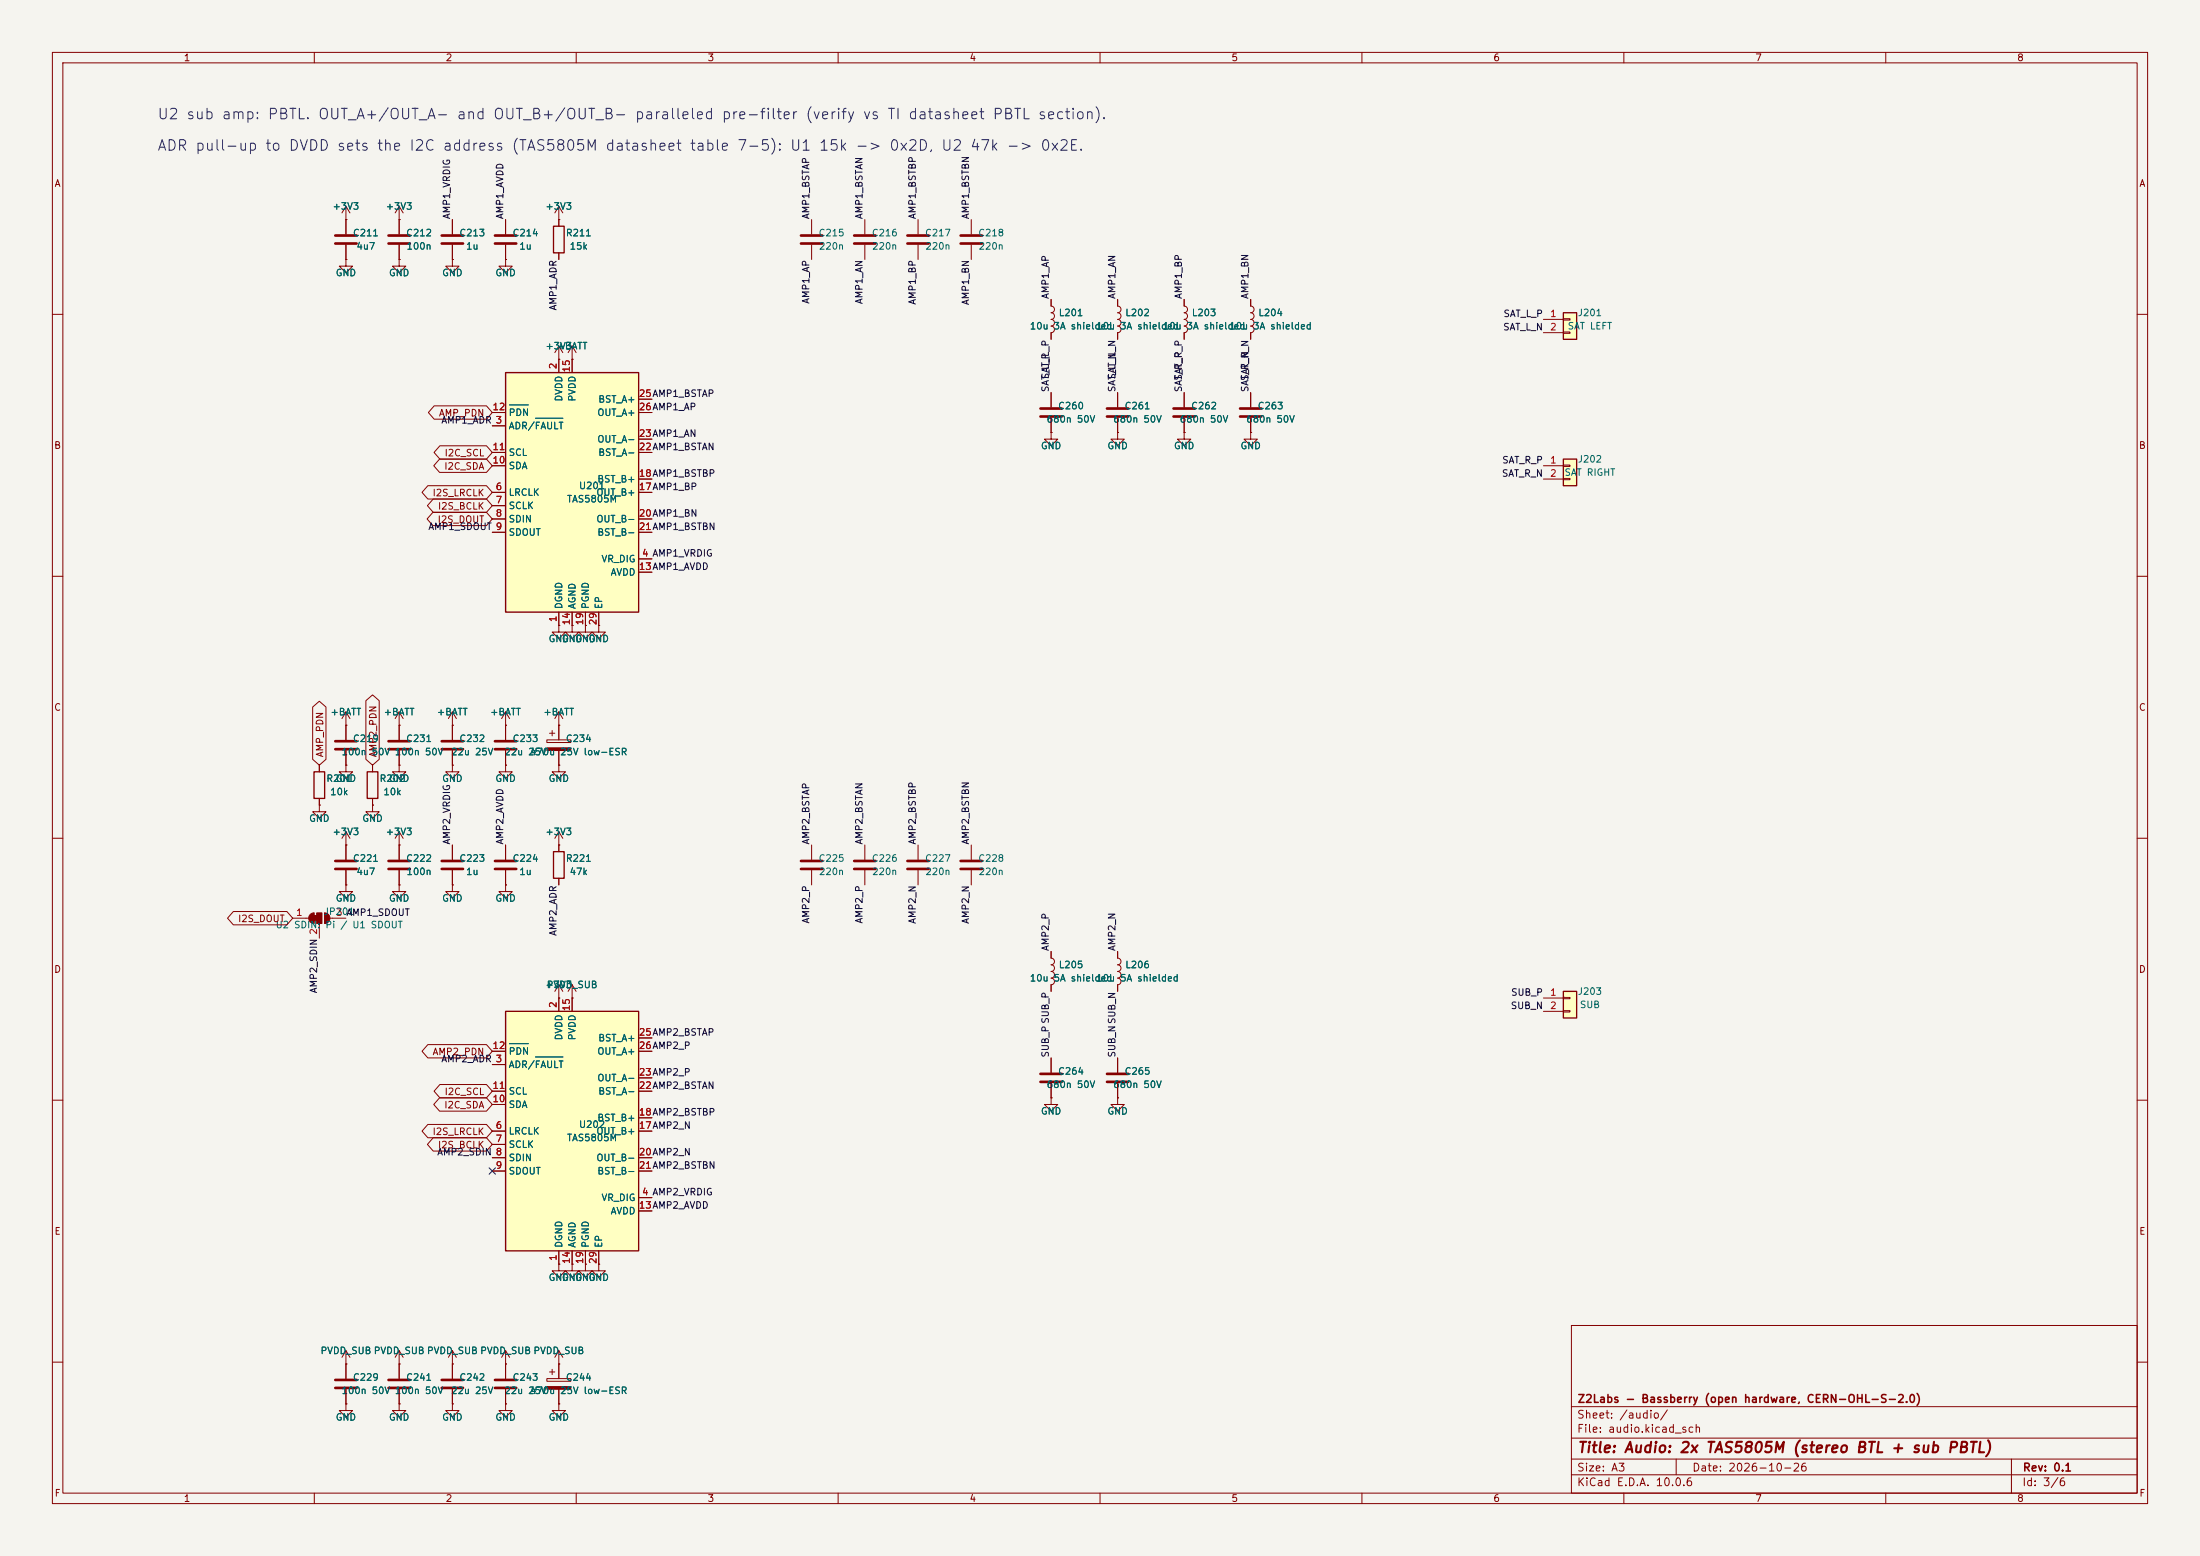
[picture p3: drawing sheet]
<svg xmlns="http://www.w3.org/2000/svg" width="420mm" height="297mm" viewBox="0 0 420 297" stroke-linecap="round" stroke-linejoin="round" font-family="sans-serif">
<path d="M0 0h420v297h-420z" fill="#f5f4ef" stroke="#f5f4ef" stroke-width=".19"/>
<g fill="none" stroke="#840000" stroke-width=".19">
<path d="M10 10h400v277h-400zM12 12h396v273h-396zM60 10v2M110 10v2M160 10v2M210 10v2M260 10v2M310 10v2M360 10v2M66 39.4v5.3M66 39.4l-.7 1.2M66 39.4l.8 1.2"/>
<path d="M76.2 39.4v5.3M76.2 39.4l-.8 1.2M76.2 39.4l.8 1.2M106.7 39.4l-.8 1.2M106.7 39.4l.7 1.2M106.7 39.4v3.8M66 41.9h.1M66 49.5v1.3h1.3l-1.3 1.3-1.2-1.3h1.2M66 49.5h.1M66 46.7v2.8M76.2 41.9h.1M76.2 49.5v1.3h1.3l-1.3 1.3-1.3-1.3h1.3"/>
<path d="M76.2 49.5h.1M76.2 46.7v2.8M86.4 49.5v1.3h1.2l-1.2 1.3-1.3-1.3h1.3M86.4 49.5h.1M86.4 41.9v2.8M86.4 46.7v2.8M96.5 49.5v1.3h1.3l-1.3 1.3-1.3-1.3h1.3M96.5 49.5h.1M96.5 41.9v2.8M96.5 46.7v2.8M106.7 41.9h.1M106.7 48.3v1.2"/>
<path d="M154.9 41.9v2.8M154.9 46.7v2.8M165.1 41.9v2.8M165.1 46.7v2.8M175.3 41.9v2.8M175.3 46.7v2.8M185.4 41.9v2.8M185.4 46.7v2.8M10 60h2M106.7 68.6h.1M106.7 66v2.6M106.7 66l-.8 1.3"/>
<path d="M106.7 66l.7 1.3M109.2 68.6h.1M109.2 66l-.7 1.3M109.2 66l.8 1.3M109.2 66v2.6M408 60h2M10 110h2M106.7 119.4v1.3h1.2l-1.2 1.2-1.3-1.2h1.3M106.7 119.4h.1M109.2 119.4v1.3h1.3l-1.3 1.2-1.3-1.2h1.3M109.2 119.4h.1M111.8 119.4v1.3h1.2l-1.2 1.2-1.3-1.2h1.3"/>
<path d="M111.8 119.4h.1M114.3 119.4v1.3h1.3l-1.3 1.2-1.3-1.2h1.3M114.3 119.4h.1M408 110h2M76.2 138.4h.1M76.2 135.9v5.3M76.2 135.9l-.8 1.3M76.2 135.9l.8 1.3M86.4 138.4h.1M86.4 135.9v5.3M86.4 135.9l-.8 1.3M86.4 135.9l.7 1.3"/>
<path d="M96.5 138.4h.1M96.5 135.9v2.5M96.5 135.9l-.7 1.3M96.5 135.9l.8 1.3M104.9 140h1M105.4 139.4v1.1M106.7 138.4v2.8M10 160h2M61 153.7v1.2h1.2l-1.2 1.3-1.3-1.3h1.3M61 153.7h.1M66 158.8v5.3M66 158.8l-.7 1.2"/>
<path d="M66 158.8l.8 1.2M71.1 153.7v1.2h1.3l-1.3 1.3-1.3-1.3h1.3M71.1 153.7h.1M76.2 146.1v1.2h1.3l-1.3 1.3-1.3-1.3h1.3M76.2 146.1h.1M76.2 143.3v2.8M86.4 146.1v1.2h1.2l-1.2 1.3-1.3-1.3h1.3M86.4 146.1h.1M86.4 143.3v2.8M104.4 141.2h4.6v.5h-4.6zM106.7 143.3v2.8M106.7 158.8v3.8"/>
<path d="M106.7 158.8l-.8 1.2M106.7 158.8l.7 1.2M408 160h2M55.9 175.3h3M59.9 174.2v2.1M61 176.3v2.8M62 174.2v2.1M63 175.3h3M66 168.9v1.3h1.3l-1.3 1.3-1.2-1.3h1.2M66 168.9h.1M66 161.3h.1M66 166.1v2.8"/>
<path d="M76.2 168.9v1.3h1.3l-1.3 1.3-1.3-1.3h1.3M76.2 168.9h.1M76.2 161.3v2.8M76.2 166.1v2.8M86.4 168.9v1.3h1.2l-1.2 1.3-1.3-1.3h1.3M86.4 168.9h.1M86.4 161.3v2.8M86.4 166.1v2.8M96.5 168.9v1.3h1.3l-1.3 1.3-1.3-1.3h1.3M96.5 168.9h.1M96.5 161.3v2.8M96.5 166.1v2.8"/>
<path d="M106.7 161.3h.1M106.7 167.6v1.3M10 210h2M408 210h2M66 257.8v5.3M66 257.8l-.7 1.3M66 257.8l.8 1.3M76.2 257.8l-.8 1.3M76.2 257.8l.8 1.3M76.2 257.8v5.3M106.7 257.8v5.3M106.7 257.8l-.8 1.3"/>
<path d="M106.7 257.8l.7 1.3M300 253h108v32h-108zM10 260h2M66 260.3h.1M66 265.2v2.8M76.2 260.3h.1M76.2 268v1.2h1.3l-1.3 1.3-1.3-1.3h1.3M76.2 268h.1M76.2 265.2v2.8M96.5 260.3v2.8M96.5 265.2v2.8M104.4 263.1h4.6v.6h-4.6z"/>
<path d="M104.9 261.9h1M105.4 261.4v1M106.7 260.3h.1M106.7 268v1.2h1.2l-1.2 1.3-1.3-1.3h1.3M106.7 268h.1M106.7 265.2v2.8M300 278.5h108M300 274.5h108M300 268.5h108M320 278.5v3M384 278.5v6.5M408 260h2"/>
<path d="M60 285v2M110 285v2M160 285v2M210 285v2M260 285v2M300 281.5h108M310 285v2M360 285v2"/>
</g>
<g fill="none" stroke="#840000" stroke-width=".51">
<path d="M64 45h4.1M64 46.5h4.1M74.2 45h4M74.2 46.5h4M84.3 45h4.1M84.3 46.5h4.1M94.5 45h4.1M94.5 46.5h4.1M152.9 45h4.1M152.9 46.5h4.1M163.1 45h4M163.1 46.5h4"/>
<path d="M173.2 45h4.1M173.2 46.5h4.1M183.4 45h4.1M183.4 46.5h4.1M74.2 141.5h4M74.2 143h4M84.3 141.5h4.1M84.3 143h4.1M64 164.3h4.1M64 165.9h4.1M74.2 164.3h4M74.2 165.9h4"/>
<path d="M84.3 164.3h4.1M84.3 165.9h4.1M94.5 164.3h4.1M94.5 165.9h4.1M64 263.4h4.1M64 264.9h4.1M74.2 263.4h4M74.2 264.9h4M94.5 263.4h4.1M94.5 264.9h4.1"/>
</g>
<g fill="#840000" stroke="#840000" stroke-width=".19">
<path d="M104.4 264.7h4.6v.5h-4.6z"/>
<path d="M59.9 174.8h.6v1h-.6z"/>
<path d="M59.2 174.5l.7-.3v2.1a1.02 1.02 0 0 1-.9-.7 1.02 1.02 0 0 1 .2-1.1z"/>
<path d="M60.5 174.2h1v2.1h-1z"/>
<path d="M62 174.2a1.02 1.02 0 0 1 1 1.1 1.02 1.02 0 0 1-1 1z"/>
<path d="M104.4 142.7h4.6v.6h-4.6z"/>
</g>
<path d="M105.7 43.2h2v5.1h-2zM105.7 162.6h2v5h-2z" fill="none" stroke="#840000" stroke-width=".25"/>
<path d="M96.5 71.1h25.4v45.7h-25.4z" fill="#ffffc2"/>
<path d="M96.5 71.1h25.4v45.7h-25.4zM59.9 147.3h2.1v5.1h-2.1zM70.1 147.3h2v5.1h-2z" fill="none" stroke="#840000" stroke-width=".25"/>
<g fill="none" stroke="#840000" stroke-width=".19">
<path d="M94 78.7h2.5M106.7 68.6v2.5M109.2 68.6v2.5M121.9 76.2h2.6M121.9 78.7h2.6M94 86.4h2.5M94 81.3h2.5M94 94h2.5M94 96.5h2.5M94 99.1h2.5M94 88.9h2.5M121.9 86.4h2.6"/>
<path d="M121.9 83.8h2.6M121.9 94h2.6M121.9 99.1h2.6M121.9 91.4h2.6M94 101.6h2.5M106.7 116.8v2.6M109.2 116.8v2.6M111.8 116.8v2.6M114.3 116.8v2.6M121.9 101.6h2.6M121.9 106.7h2.6M121.9 109.2h2.6"/>
<path d="M66 138.4h.1M66 135.9l-.7 1.3M66 135.9l.8 1.3M66 135.9v5.3M96.5 138.4v2.8M106.7 138.4h.1M106.7 135.9v2.5M106.7 135.9l-.8 1.3M106.7 135.9l.7 1.3M61 146.1v1.2M61 152.4v1.3M66 146.1v1.2h1.3l-1.3 1.3-1.2-1.3h1.2"/>
<path d="M66 146.1h.1M66 143.3v2.8M71.1 146.1v1.2M71.1 152.4v1.3M96.5 146.1v1.2h1.3l-1.3 1.3-1.3-1.3h1.3M96.5 146.1h.1M96.5 143.3v2.8M106.7 146.1v1.2h1.2l-1.2 1.3-1.3-1.3h1.3M106.7 146.1h.1M154.9 161.3v2.8M154.9 166.1v2.8M165.1 161.3v2.8"/>
<path d="M165.1 166.1v2.8M175.3 161.3v2.8M175.3 166.1v2.8M200.7 209.6v1.2h1.2l-1.2 1.3-1.3-1.3h1.3M200.7 209.6h.1M200.7 201.9v2.8M200.7 206.8v2.8M213.4 209.6v1.2h1.2l-1.2 1.3-1.3-1.3h1.3M213.4 209.6h.1M213.4 201.9v2.8M213.4 206.8v2.8"/>
</g>
<path d="M97.3 77.3h3.6M102.2 79.8h5.3" fill="none" stroke="#006464" stroke-width=".19"/>
<g fill="none" stroke="#840000" stroke-width=".51">
<path d="M64 141.5h4.1M64 143h4.1M94.5 141.5h4.1M94.5 143h4.1M152.9 164.3h4.1M152.9 165.9h4.1M163.1 164.3h4M163.1 165.9h4M173.2 164.3h4.1M173.2 165.9h4.1M198.6 205h4.1M198.6 206.5h4.1"/>
<path d="M211.3 205h4.1M211.3 206.5h4.1"/>
</g>
<path d="M298.4 87.6h2.6v5.1h-2.6z" fill="#ffffc2"/>
<path d="M298.4 87.6h2.6v5.1h-2.6z" fill="none" stroke="#840000" stroke-width=".25"/>
<path d="M294.6 88.9h3.8M294.6 91.4h3.8M298.4 88.8h1.3v.2h-1.3zM298.4 91.3h1.3v.3h-1.3zM185.4 161.3v2.8M185.4 166.1v2.8M213.4 181.6v1.3a.64 .64 0 0 1 .6 .6 .64 .64 0 0 1-.6 .7M213.4 184.2a.64 .64 0 0 1 .6 .6 .64 .64 0 0 1-.6 .6 .64 .64 0 0 1 .6 .7 .64 .64 0 0 1-.6 .6 .64 .64 0 0 1 .6 .6 .64 .64 0 0 1-.6 .7M213.4 188v1.2" fill="none" stroke="#840000" stroke-width=".19"/>
<path d="M183.4 164.3h4.1M183.4 165.9h4.1" fill="none" stroke="#840000" stroke-width=".51"/>
<path d="M298.4 189.2h2.6v5.1h-2.6z" fill="#ffffc2"/>
<path d="M298.4 189.2h2.6v5.1h-2.6z" fill="none" stroke="#840000" stroke-width=".25"/>
<path d="M294.6 190.5h3.8M294.6 193h3.8M298.4 190.4h1.3v.2h-1.3zM298.4 192.9h1.3v.3h-1.3z" fill="none" stroke="#840000" stroke-width=".19"/>
<path d="M298.4 59.7h2.6v5.1h-2.6z" fill="#ffffc2"/>
<path d="M298.4 59.7h2.6v5.1h-2.6z" fill="none" stroke="#840000" stroke-width=".25"/>
<path d="M200.7 57.2v1.2a.64 .64 0 0 1 .6 .7 .64 .64 0 0 1-.6 .6 .64 .64 0 0 1 .6 .6 .64 .64 0 0 1-.6 .7 .64 .64 0 0 1 .6 .6 .64 .64 0 0 1-.6 .6 .64 .64 0 0 1 .6 .7 .64 .64 0 0 1-.6 .6v1.3M294.6 61h3.8M294.6 63.5h3.8M298.4 60.8h1.3v.3h-1.3zM298.4 63.4h1.3v.2h-1.3zM200.7 181.6v1.3a.64 .64 0 0 1 .6 .6 .64 .64 0 0 1-.6 .7M200.7 184.2a.64 .64 0 0 1 .6 .6 .64 .64 0 0 1-.6 .6 .64 .64 0 0 1 .6 .7 .64 .64 0 0 1-.6 .6 .64 .64 0 0 1 .6 .6 .64 .64 0 0 1-.6 .7M200.7 188v1.2" fill="none" stroke="#840000" stroke-width=".19"/>
<path d="M96.5 193h25.4v45.8h-25.4z" fill="#ffffc2"/>
<path d="M96.5 193h25.4v45.8h-25.4z" fill="none" stroke="#840000" stroke-width=".25"/>
<g fill="none" stroke="#840000" stroke-width=".19">
<path d="M66 41.9h.1M66 49.5h.1M66 41.9v2.8M66 46.7v2.8M76.2 41.9h.1M76.2 49.5h.1M76.2 41.9v2.8M76.2 46.7v2.8M86.4 49.5h.1M86.4 41.9v2.8M86.4 46.7v2.8M96.5 49.5h.1"/>
<path d="M96.5 41.9v2.8M96.5 46.7v2.8M106.7 41.9h.1M106.7 41.9v1.3M106.7 48.3v1.2M200.7 57.2v1.2M213.4 57.2v1.2a.64 .64 0 0 1 .6 .7 .64 .64 0 0 1-.6 .6 .64 .64 0 0 1 .6 .6 .64 .64 0 0 1-.6 .7 .64 .64 0 0 1 .6 .6 .64 .64 0 0 1-.6 .6 .64 .64 0 0 1 .6 .7 .64 .64 0 0 1-.6 .6v1.3M226.1 57.2v1.2a.64 .64 0 0 1 .6 .7 .64 .64 0 0 1-.6 .6 .64 .64 0 0 1 .6 .6 .64 .64 0 0 1-.6 .7 .64 .64 0 0 1 .6 .6 .64 .64 0 0 1-.6 .6 .64 .64 0 0 1 .6 .7 .64 .64 0 0 1-.6 .6v1.3M238.8 57.2v1.2a.64 .64 0 0 1 .6 .7 .64 .64 0 0 1-.6 .6 .64 .64 0 0 1 .6 .6 .64 .64 0 0 1-.6 .7 .64 .64 0 0 1 .6 .6 .64 .64 0 0 1-.6 .6 .64 .64 0 0 1 .6 .7 .64 .64 0 0 1-.6 .6v1.3M82.9 77.5h10l1.1 1.2-1.1 1.3h-10l-1.1-1.3zM94 78.7h2.5M106.7 68.6h.1"/>
<path d="M106.7 68.6v2.5M109.2 68.6h.1M109.2 68.6v2.5M121.9 76.2h2.6M121.9 78.7h2.6M200.7 63.5v1.3M200.7 74.9v2.8M200.7 79.8v2.8M213.4 74.9v2.8M213.4 79.8v2.8M226.1 74.9v2.8M226.1 79.8v2.8"/>
<path d="M238.8 74.9v2.8M238.8 79.8v2.8M81.7 92.7h11.2l1.1 1.3-1.1 1.3h-11.2l-1.1-1.3zM82.6 97.8h10.3l1.1 1.3-1.1 1.2h-10.3l-1.1-1.2zM82.7 95.2h10.2l1.1 1.3-1.1 1.3h-10.2l-1.1-1.3zM83.9 87.6h9l1.1 1.3-1.1 1.3h-9l-1.1-1.3zM84 85.1h8.9l1.1 1.3-1.1 1.2h-8.9l-1.1-1.2zM94 86.4h2.5M94 81.3h2.5M94 94h2.5M94 96.5h2.5M94 99.1h2.5"/>
<path d="M94 88.9h2.5M121.9 86.4h2.6M121.9 83.8h2.6M121.9 94h2.6M121.9 99.1h2.6M121.9 91.4h2.6M200.7 82.6v1.2h1.2l-1.2 1.3-1.3-1.3h1.3M200.7 82.6h.1M213.4 82.6v1.2h1.2l-1.2 1.3-1.3-1.3h1.3M213.4 82.6h.1M226.1 82.6v1.2h1.2l-1.2 1.3-1.3-1.3h1.3M226.1 82.6h.1"/>
<path d="M238.8 82.6v1.2h1.2l-1.2 1.3-1.3-1.3h1.3M238.8 82.6h.1M94 101.6h2.5M106.7 119.4h.1M106.7 116.8v2.6M109.2 119.4h.1M109.2 116.8v2.6M111.8 119.4h.1M111.8 116.8v2.6M114.3 119.4h.1M114.3 116.8v2.6M121.9 101.6h2.6"/>
<path d="M121.9 106.7h2.6M121.9 109.2h2.6M59.7 135l1.3-1.2 1.2 1.2v9.9l-1.2 1.2-1.3-1.2zM66 138.4h.1M66 138.4v2.8M69.8 133.7l1.3-1.1 1.3 1.1v11.2l-1.3 1.2-1.3-1.2zM76.2 138.4h.1M76.2 138.4v2.8M86.4 138.4h.1M86.4 138.4v2.8M96.5 138.4h.1M96.5 138.4v2.8"/>
<path d="M106.7 138.4h.1M106.7 138.4v2.8M61 153.7h.1M61 146.1v1.2M61 152.4v1.3M66 146.1h.1M66 143.3v2.8M71.1 153.7h.1M71.1 146.1v1.2M71.1 152.4v1.3M76.2 146.1h.1M76.2 158.8l-.8 1.2"/>
<path d="M76.2 158.8l.8 1.2M76.2 143.3v2.8M76.2 158.8v5.3M86.4 146.1h.1M86.4 143.3v2.8M96.5 146.1h.1M96.5 143.3v2.8M106.7 146.1h.1M106.7 143.3v2.8M44.5 174h10.3l1.1 1.3-1.1 1.2h-10.3l-1.1-1.2zM66 168.9h.1M66 161.3h.1"/>
<path d="M66 161.3v2.8M66 166.1v2.8M76.2 161.3h.1M76.2 168.9h.1M76.2 166.1v2.8M86.4 168.9h.1M86.4 161.3v2.8M86.4 166.1v2.8M96.5 168.9h.1M96.5 161.3v2.8M96.5 166.1v2.8M106.7 161.3h.1"/>
<path d="M106.7 161.3v1.3M106.7 167.6v1.3M81.7 199.4h11.2l1.1 1.3-1.1 1.2h-11.2l-1.1-1.2zM106.7 190.5h.1M106.7 188v5M106.7 188l-.8 1.2M106.7 188l.7 1.2M109.2 190.5h.1M109.2 188v5M109.2 188l-.7 1.2M109.2 188l.8 1.2M121.9 198.1h2.6"/>
<path d="M200.7 181.6v1.3M200.7 188v1.2M213.4 181.6v1.3M213.4 188v1.2M81.7 214.6h11.2l1.1 1.3-1.1 1.3h-11.2l-1.1-1.3zM82.7 217.2h10.2l1.1 1.2-1.1 1.3h-10.2l-1.1-1.3zM83.9 209.5h9l1.1 1.3-1.1 1.3h-9l-1.1-1.3zM84 207h8.9l1.1 1.3-1.1 1.3h-8.9l-1.1-1.3zM94 208.3h2.5M94 203.2h2.5M94 215.9h2.5M94 218.4h2.5"/>
<path d="M94 210.8h2.5M94 200.7h2.5M121.9 208.3h2.6M121.9 205.7h2.6M121.9 215.9h2.6M121.9 200.7h2.6M121.9 213.4h2.6M200.7 209.6h.1M200.7 201.9v2.8M200.7 206.8v2.8M213.4 209.6h.1M213.4 201.9v2.8"/>
<path d="M213.4 206.8v2.8M94 223.5h2.5M94 221h2.5M106.7 238.8v2.5M109.2 238.8v2.5M111.8 238.8v2.5M114.3 238.8v2.5M121.9 223.5h2.6M121.9 228.6h2.6M121.9 221h2.6M121.9 231.1h2.6M86.4 257.8l-.8 1.3"/>
<path d="M86.4 257.8l.7 1.3M86.4 257.8v5.3M96.5 257.8l-.7 1.3M96.5 257.8l.8 1.3M96.5 257.8v5.3M106.7 241.3v1.3h1.2l-1.2 1.2-1.3-1.2h1.3M106.7 241.3h.1M109.2 241.3v1.3h1.3l-1.3 1.2-1.3-1.2h1.3M109.2 241.3h.1M111.8 241.3v1.3h1.2l-1.2 1.2-1.3-1.2h1.3M111.8 241.3h.1M114.3 241.3v1.3h1.3l-1.3 1.2-1.3-1.2h1.3"/>
<path d="M114.3 241.3h.1M66 268v1.2h1.3l-1.3 1.3-1.2-1.3h1.2M66 268h.1M66 260.3h.1M66 260.3v2.8M66 265.2v2.8M76.2 260.3h.1M76.2 268h.1M76.2 260.3v2.8M76.2 265.2v2.8M86.4 268v1.2h1.2l-1.2 1.3-1.3-1.3h1.3M86.4 268h.1"/>
<path d="M86.4 260.3h.1M86.4 265.2v2.8M96.5 268v1.2h1.3l-1.3 1.3-1.3-1.3h1.3M96.5 268h.1M96.5 260.3h.1M96.5 265.2v2.8M106.7 260.3h.1M106.7 268h.1M106.7 260.3v2.8M106.7 265.2v2.8"/>
</g>
<path d="M97.3 77.3h3.6M102.2 79.8h5.3M97.3 199.2h3.6M102.2 201.8h5.3" fill="none" stroke="#006464" stroke-width=".19"/>
<path d="M198.6 78h4.1M198.6 79.5h4.1M211.3 78h4.1M211.3 79.5h4.1M224 78h4.1M224 79.5h4.1M236.7 78h4.1M236.7 79.5h4.1M84.3 263.4h4.1M84.3 264.9h4.1" fill="none" stroke="#840000" stroke-width=".51"/>
<path d="M93.4 222.9l1.2 1.2M94.6 222.9l-1.2 1.2" fill="none" stroke="#000084" stroke-width=".19"/>
<g font-size="2" fill="#0000c2">
<text x="29.9" y="23.3">U2 sub amp: PBTL. OUT_A+/OUT_A- and OUT_B+/OUT_B- paralleled pre-filter (verify vs TI datasheet PBTL section).</text>
<text x="29.9" y="29.3">ADR pull-up to DVDD sets the I2C address (TAS5805M datasheet table 7-5): U1 15k -&gt; 0x2D, U2 47k -&gt; 0x2E.</text>
</g>
<text font-size="2" fill="#840000" x="301" y="277.8">Title: Audio: 2x TAS5805M (stereo BTL + sub PBTL)</text>
<g font-size="1.5" fill="#840000">
<text x="301" y="268.1">Z2Labs - Bassberry (open hardware, CERN-OHL-S-2.0)</text>
<text x="300.9" y="273.8">File: audio.kicad_sch</text>
<text x="300.9" y="271.1">Sheet: /audio/</text>
<text x="300.9" y="281.2">Size: A3</text>
<text x="322.9" y="281.2">Date: 2026-10-26</text>
<text x="386" y="281.2">Rev: 0.1</text>
<text x="300.9" y="284">KiCad E.D.A. 10.0.6</text>
<text x="385.9" y="284">Id: 3/6</text>
</g>
<g font-size="1.3" fill="#840000">
<text x="35" y="12">1</text>
<text x="85" y="12">2</text>
<text x="135" y="12">3</text>
<text x="185" y="12">4</text>
<text x="235" y="12">5</text>
<text x="285" y="12">6</text>
<text x="335" y="12">7</text>
<text x="385" y="12">8</text>
<text x="10.3" y="36">A</text>
<text x="408.3" y="36">A</text>
<text x="83.7" y="79.8">AMP_PDN</text>
<text x="10.2" y="86">B</text>
<text x="84.7" y="90">I2C_SDA</text>
<text x="84.8" y="87.4">I2C_SCL</text>
<text x="408.2" y="86">B</text>
<text x="82.5" y="95">I2S_LRCLK</text>
<text x="83.4" y="100.1">I2S_DOUT</text>
<text x="83.5" y="97.6">I2S_BCLK</text>
<text x="10.2" y="136">C</text>
<text x="408.2" y="136">C</text>
<text x="62" y="144.6" transform="rotate(-90 62 144.6)">AMP_PDN</text>
<text x="72.2" y="144.6" transform="rotate(-90 72.2 144.6)">AMP2_PDN</text>
<text x="45.3" y="176.3">I2S_DOUT</text>
<text x="10.2" y="186">D</text>
<text x="408.2" y="186">D</text>
<text x="82.5" y="201.7">AMP2_PDN</text>
<text x="84.8" y="209.3">I2C_SCL</text>
<text x="84.7" y="211.9">I2C_SDA</text>
<text x="82.5" y="217">I2S_LRCLK</text>
<text x="83.5" y="219.5">I2S_BCLK</text>
<text x="10.3" y="236">E</text>
<text x="408.3" y="236">E</text>
<text x="10.3" y="286">F</text>
<text x="35" y="287">1</text>
<text x="85" y="287">2</text>
<text x="135" y="287">3</text>
<text x="185" y="287">4</text>
<text x="235" y="287">5</text>
<text x="285" y="287">6</text>
<text x="335" y="287">7</text>
<text x="385" y="287">8</text>
<text x="408.3" y="286">F</text>
</g>
<g font-size="1.3" fill="#006464">
<text x="63.4" y="40.3">+3V3</text>
<text x="73.5" y="40.3">+3V3</text>
<text x="104" y="40.3">+3V3</text>
<text x="67.3" y="45.4">C211</text>
<text x="67.9" y="48">4u7</text>
<text x="77.4" y="45.4">C212</text>
<text x="77.5" y="48">100n</text>
<text x="87.6" y="45.4">C213</text>
<text x="88.9" y="48">1u</text>
<text x="97.8" y="45.4">C214</text>
<text x="99" y="48">1u</text>
<text x="107.9" y="45.4">R211</text>
<text x="108.6" y="48">15k</text>
<text x="156.2" y="45.4">C215</text>
<text x="156.2" y="48">220n</text>
<text x="166.3" y="45.4">C216</text>
<text x="166.4" y="48">220n</text>
<text x="176.5" y="45.4">C217</text>
<text x="176.6" y="48">220n</text>
<text x="186.7" y="45.4">C218</text>
<text x="186.7" y="48">220n</text>
<text x="64" y="53">GND</text>
<text x="74.1" y="53">GND</text>
<text x="84.3" y="53">GND</text>
<text x="94.5" y="53">GND</text>
<text x="196.5" y="63.2">10u 3A shielded</text>
<text x="202" y="60.7">L201</text>
<text x="209.2" y="63.2">10u 3A shielded</text>
<text x="214.7" y="60.7">L202</text>
<text x="221.9" y="63.2">10u 3A shielded</text>
<text x="227.4" y="60.7">L203</text>
<text x="234.6" y="63.2">10u 3A shielded</text>
<text x="240.1" y="60.7">L204</text>
<text x="299.2" y="63.2">SAT LEFT</text>
<text x="301.1" y="60.7">J201</text>
<text x="104" y="67">+3V3</text>
<text x="106.2" y="67">+BATT</text>
<text x="107.6" y="76.8" transform="rotate(-90 107.6 76.8)">DVDD</text>
<text x="110.2" y="76.8" transform="rotate(-90 110.2 76.8)">PVDD</text>
<text x="114.1" y="77.2">BST_A+</text>
<text x="97" y="82.2">ADR/FAULT</text>
<text x="97" y="79.7">PDN</text>
<text x="113.9" y="79.7">OUT_A+</text>
<text x="199.7" y="81">680n 50V</text>
<text x="201.9" y="78.4">C260</text>
<text x="212.4" y="81">680n 50V</text>
<text x="214.6" y="78.4">C261</text>
<text x="225.1" y="81">680n 50V</text>
<text x="227.3" y="78.4">C262</text>
<text x="237.8" y="81">680n 50V</text>
<text x="240" y="78.4">C263</text>
<text x="97" y="89.9">SDA</text>
<text x="97" y="87.3">SCL</text>
<text x="113.9" y="84.8">OUT_A-</text>
<text x="114.1" y="87.3">BST_A-</text>
<text x="198.6" y="86.1">GND</text>
<text x="211.3" y="86.1">GND</text>
<text x="224" y="86.1">GND</text>
<text x="236.7" y="86.1">GND</text>
<text x="301.1" y="88.6">J202</text>
<text x="97" y="94.9">LRCLK</text>
<text x="110.4" y="93.7">U201</text>
<text x="113.7" y="94.9">OUT_B+</text>
<text x="113.9" y="92.4">BST_B+</text>
<text x="298.6" y="91.1">SAT RIGHT</text>
<text x="97" y="97.5">SCLK</text>
<text x="97" y="100">SDIN</text>
<text x="108.1" y="96.2">TAS5805M</text>
<text x="113.7" y="100">OUT_B-</text>
<text x="97" y="102.6">SDOUT</text>
<text x="113.9" y="102.6">BST_B-</text>
<text x="114.7" y="107.6">VR_DIG</text>
<text x="116.5" y="110.2">AVDD</text>
<text x="107.6" y="116.4" transform="rotate(-90 107.6 116.4)">DGND</text>
<text x="110.2" y="116.4" transform="rotate(-90 110.2 116.4)">AGND</text>
<text x="112.7" y="116.4" transform="rotate(-90 112.7 116.4)">PGND</text>
<text x="115.3" y="116.4" transform="rotate(-90 115.3 116.4)">EP</text>
<text x="104.6" y="122.9">GND</text>
<text x="107.2" y="122.9">GND</text>
<text x="109.7" y="122.9">GND</text>
<text x="112.2" y="122.9">GND</text>
<text x="63" y="136.9">+BATT</text>
<text x="73.1" y="136.9">+BATT</text>
<text x="83.3" y="136.9">+BATT</text>
<text x="93.5" y="136.9">+BATT</text>
<text x="103.6" y="136.9">+BATT</text>
<text x="67.3" y="141.9">C219</text>
<text x="77.4" y="141.9">C231</text>
<text x="87.6" y="141.9">C232</text>
<text x="97.8" y="141.9">C233</text>
<text x="107.9" y="141.9">C234</text>
<text x="62.2" y="149.6">R201</text>
<text x="64" y="149.6">GND</text>
<text x="65.1" y="144.5">100n</text>
<text x="70.8" y="144.5">50V 100n 50V</text>
<text x="72.4" y="149.6">R202</text>
<text x="74.1" y="149.6">GND</text>
<text x="84.3" y="149.6">GND</text>
<text x="86" y="144.5">22u 25V</text>
<text x="94.5" y="149.6">GND</text>
<text x="96.2" y="144.5">22u 25V</text>
<text x="101.1" y="144.5">470u</text>
<text x="104.6" y="149.6">GND</text>
<text x="106.8" y="144.5">25V low-ESR</text>
<text x="62.9" y="152.1">10k</text>
<text x="73.1" y="152.1">10k</text>
<text x="58.9" y="157.2">GND</text>
<text x="63.4" y="159.7">+3V3</text>
<text x="69.1" y="157.2">GND</text>
<text x="73.5" y="159.7">+3V3</text>
<text x="104" y="159.7">+3V3</text>
<text x="67.3" y="164.8">C221</text>
<text x="67.9" y="167.3">4u7</text>
<text x="77.4" y="164.8">C222</text>
<text x="77.5" y="167.3">100n</text>
<text x="87.6" y="164.8">C223</text>
<text x="88.9" y="167.3">1u</text>
<text x="97.8" y="164.8">C224</text>
<text x="99" y="167.3">1u</text>
<text x="107.9" y="164.8">R221</text>
<text x="108.6" y="167.3">47k</text>
<text x="156.2" y="164.8">C225</text>
<text x="156.2" y="167.3">220n</text>
<text x="166.3" y="164.8">C226</text>
<text x="166.4" y="167.3">220n</text>
<text x="176.5" y="164.8">C227</text>
<text x="176.6" y="167.3">220n</text>
<text x="186.7" y="164.8">C228</text>
<text x="186.7" y="167.3">220n</text>
<text x="64" y="172.4">GND</text>
<text x="74.1" y="172.4">GND</text>
<text x="84.3" y="172.4">GND</text>
<text x="94.5" y="172.4">GND</text>
<text x="52.5" y="177.5">U2 SDIN:</text>
<text x="61.7" y="175">JP201</text>
<text x="62" y="177.5">Pi / U1 SDOUT</text>
<text x="202" y="185.1">L205</text>
<text x="214.7" y="185.1">L206</text>
<text x="104" y="188.9">+3V3</text>
<text x="104.3" y="188.9">PVDD_SUB</text>
<text x="196.5" y="187.7">10u 5A shielded</text>
<text x="209.2" y="187.7">10u 5A shielded</text>
<text x="301.1" y="190.2">J203</text>
<text x="301.5" y="192.7">SUB</text>
<text x="97" y="201.6">PDN</text>
<text x="107.6" y="198.7" transform="rotate(-90 107.6 198.7)">DVDD</text>
<text x="110.2" y="198.7" transform="rotate(-90 110.2 198.7)">PVDD</text>
<text x="113.9" y="201.6">OUT_A+</text>
<text x="114.1" y="199.1">BST_A+</text>
<text x="97" y="204.2">ADR/FAULT</text>
<text x="97" y="209.2">SCL</text>
<text x="113.9" y="206.7">OUT_A-</text>
<text x="114.1" y="209.2">BST_A-</text>
<text x="199.7" y="208">680n 50V</text>
<text x="201.9" y="205.4">C264</text>
<text x="212.4" y="208">680n 50V</text>
<text x="214.6" y="205.4">C265</text>
<text x="97" y="211.8">SDA</text>
<text x="110.4" y="215.6">U202</text>
<text x="113.9" y="214.3">BST_B+</text>
<text x="198.6" y="213.1">GND</text>
<text x="211.3" y="213.1">GND</text>
<text x="97" y="216.9">LRCLK</text>
<text x="97" y="219.4">SCLK</text>
<text x="97" y="221.9">SDIN</text>
<text x="108.1" y="218.1">TAS5805M</text>
<text x="113.7" y="216.9">OUT_B+</text>
<text x="113.7" y="221.9">OUT_B-</text>
<text x="97" y="224.5">SDOUT</text>
<text x="113.9" y="224.5">BST_B-</text>
<text x="114.7" y="229.6">VR_DIG</text>
<text x="116.5" y="232.1">AVDD</text>
<text x="107.6" y="238.3" transform="rotate(-90 107.6 238.3)">DGND</text>
<text x="110.2" y="238.3" transform="rotate(-90 110.2 238.3)">AGND</text>
<text x="112.7" y="238.3" transform="rotate(-90 112.7 238.3)">PGND</text>
<text x="115.3" y="238.3" transform="rotate(-90 115.3 238.3)">EP</text>
<text x="104.6" y="244.8">GND</text>
<text x="107.2" y="244.8">GND</text>
<text x="109.7" y="244.8">GND</text>
<text x="112.2" y="244.8">GND</text>
<text x="61.1" y="258.8">PVDD_SUB PVDD_SUB PVDD_SUB PVDD_SUB PVDD_SUB</text>
<text x="67.3" y="263.9">C229</text>
<text x="77.4" y="263.9">C241</text>
<text x="87.6" y="263.9">C242</text>
<text x="97.8" y="263.9">C243</text>
<text x="107.9" y="263.9">C244</text>
<text x="65.1" y="266.4">100n 50V 100n 50V</text>
<text x="86" y="266.4">22u 25V</text>
<text x="96.2" y="266.4">22u 25V</text>
<text x="101.1" y="266.4">470u</text>
<text x="106.8" y="266.4">25V low-ESR</text>
<text x="64" y="271.5">GND</text>
<text x="74.1" y="271.5">GND</text>
<text x="84.3" y="271.5">GND</text>
<text x="94.5" y="271.5">GND</text>
<text x="104.6" y="271.5">GND</text>
</g>
<g font-size="1.3" fill="#0f0f0f">
<text x="86.2" y="41.9" transform="rotate(-90 86.2 41.9)">AMP1_VRDIG</text>
<text x="96.4" y="41.9" transform="rotate(-90 96.4 41.9)">AMP1_AVDD</text>
<text x="154.8" y="41.9" transform="rotate(-90 154.8 41.9)">AMP1_BSTAP</text>
<text x="165" y="41.9" transform="rotate(-90 165 41.9)">AMP1_BSTAN</text>
<text x="175.1" y="41.9" transform="rotate(-90 175.1 41.9)">AMP1_BSTBP</text>
<text x="185.3" y="41.9" transform="rotate(-90 185.3 41.9)">AMP1_BSTBN</text>
<text x="106.6" y="59.4" transform="rotate(-90 106.6 59.4)">AMP1_ADR</text>
<text x="154.8" y="58.1" transform="rotate(-90 154.8 58.1)">AMP1_AP</text>
<text x="165" y="58.2" transform="rotate(-90 165 58.2)">AMP1_AN</text>
<text x="175.1" y="58.3" transform="rotate(-90 175.1 58.3)">AMP1_BP</text>
<text x="185.3" y="58.3" transform="rotate(-90 185.3 58.3)">AMP1_BN</text>
<text x="200.5" y="57.2" transform="rotate(-90 200.5 57.2)">AMP1_AP</text>
<text x="213.2" y="57.2" transform="rotate(-90 213.2 57.2)">AMP1_AN</text>
<text x="225.9" y="57.2" transform="rotate(-90 225.9 57.2)">AMP1_BP</text>
<text x="238.6" y="57.2" transform="rotate(-90 238.6 57.2)">AMP1_BN</text>
<text x="286.9" y="63.4">SAT_L_N</text>
<text x="286.9" y="60.8">SAT_L_P</text>
<text x="200.5" y="75" transform="rotate(-90 200.5 75)">SAT_L_P</text>
<text x="200.5" y="72.5" transform="rotate(-90 200.5 72.5)">SAT_L_P</text>
<text x="213.2" y="72.6" transform="rotate(-90 213.2 72.6)">SAT_L_N</text>
<text x="225.9" y="75" transform="rotate(-90 225.9 75)">SAT_R_P</text>
<text x="238.6" y="75" transform="rotate(-90 238.6 75)">SAT_R_N</text>
<text x="238.6" y="72.8" transform="rotate(-90 238.6 72.8)">SAT_R_N</text>
<text x="84.1" y="81.2">AMP1_ADR 3</text>
<text x="286.7" y="88.8">SAT_R_P</text>
<text x="286.6" y="91.3">SAT_R_N</text>
<text x="81.7" y="101.5">AMP1_SDOUT 9</text>
<text x="86.2" y="161.3" transform="rotate(-90 86.2 161.3)">AMP2_VRDIG</text>
<text x="96.4" y="161.3" transform="rotate(-90 96.4 161.3)">AMP2_AVDD</text>
<text x="154.8" y="161.3" transform="rotate(-90 154.8 161.3)">AMP2_BSTAP</text>
<text x="165" y="161.3" transform="rotate(-90 165 161.3)">AMP2_BSTAN</text>
<text x="175.1" y="161.3" transform="rotate(-90 175.1 161.3)">AMP2_BSTBP</text>
<text x="185.3" y="161.3" transform="rotate(-90 185.3 161.3)">AMP2_BSTBN</text>
<text x="106.6" y="178.8" transform="rotate(-90 106.6 178.8)">AMP2_ADR</text>
<text x="154.8" y="176.4" transform="rotate(-90 154.8 176.4)">AMP2_P</text>
<text x="165" y="176.4" transform="rotate(-90 165 176.4)">AMP2_P</text>
<text x="175.1" y="176.5" transform="rotate(-90 175.1 176.5)">AMP2_N</text>
<text x="185.3" y="176.5" transform="rotate(-90 185.3 176.5)">AMP2_N</text>
<text x="200.5" y="181.6" transform="rotate(-90 200.5 181.6)">AMP2_P</text>
<text x="213.2" y="181.6" transform="rotate(-90 213.2 181.6)">AMP2_N</text>
<text x="60.8" y="189.7" transform="rotate(-90 60.8 189.7)">AMP2_SDIN 2</text>
<text x="288.4" y="190.4">SUB_P</text>
<text x="288.3" y="192.9">SUB_N</text>
<text x="84.1" y="203.1">AMP2_ADR 3</text>
<text x="200.5" y="202" transform="rotate(-90 200.5 202)">SUB_PSUB_P</text>
<text x="213.2" y="202" transform="rotate(-90 213.2 202)">SUB_NSUB_N</text>
<text x="83.4" y="220.9">AMP2_SDIN 8</text>
</g>
<g font-size="1.3" fill="#a90000">
<text x="295.8" y="60.8">1</text>
<text x="295.8" y="63.4">2</text>
<text x="106.5" y="70.6" transform="rotate(-90 106.5 70.6)">2</text>
<text x="109.1" y="71.2" transform="rotate(-90 109.1 71.2)">15</text>
<text x="121.9" y="76.1">25AMP1_BSTAP</text>
<text x="121.9" y="76.1">25</text>
<text x="93.9" y="78.6">12</text>
<text x="94.5" y="81.1">3</text>
<text x="121.9" y="83.7">23AMP1_AN</text>
<text x="121.9" y="78.6">26AMP1_AP</text>
<text x="121.9" y="83.7">23</text>
<text x="121.9" y="78.6">26</text>
<text x="93.9" y="88.8">10</text>
<text x="93.9" y="86.2">11</text>
<text x="121.9" y="86.2">22AMP1_BSTAN</text>
<text x="121.9" y="86.2">22</text>
<text x="295.8" y="88.8">1</text>
<text x="94.5" y="93.8">6</text>
<text x="121.9" y="93.8">17AMP1_BP</text>
<text x="121.9" y="91.3">18AMP1_BSTBP</text>
<text x="121.9" y="93.8">17</text>
<text x="121.9" y="91.3">18</text>
<text x="295.8" y="91.3">2</text>
<text x="94.5" y="96.4">7</text>
<text x="94.5" y="98.9">8</text>
<text x="94.5" y="101.5">9</text>
<text x="121.9" y="98.9">20AMP1_BN</text>
<text x="121.9" y="101.5">21AMP1_BSTBN</text>
<text x="121.9" y="98.9">20</text>
<text x="121.9" y="101.5">21</text>
<text x="122.5" y="106.5">4 AMP1_VRDIG</text>
<text x="122.5" y="106.5">4</text>
<text x="121.9" y="109.1">13AMP1_AVDD</text>
<text x="121.9" y="109.1">13</text>
<text x="106.5" y="118.8" transform="rotate(-90 106.5 118.8)">1</text>
<text x="109.1" y="119.4" transform="rotate(-90 109.1 119.4)">14</text>
<text x="111.6" y="119.4" transform="rotate(-90 111.6 119.4)">19</text>
<text x="114.2" y="119.4" transform="rotate(-90 114.2 119.4)">29</text>
<text x="56.4" y="175.1">1</text>
<text x="64" y="175.1">3 AMP1_SDOUT</text>
<text x="295.8" y="190.4">1</text>
<text x="106.5" y="192.5" transform="rotate(-90 106.5 192.5)">2</text>
<text x="109.1" y="193.1" transform="rotate(-90 109.1 193.1)">15</text>
<text x="121.9" y="198">25AMP2_BSTAP</text>
<text x="121.9" y="198">25</text>
<text x="295.8" y="192.9">2</text>
<text x="93.9" y="200.5">12</text>
<text x="94.5" y="203.1">3</text>
<text x="121.9" y="200.5">26AMP2_P</text>
<text x="121.9" y="200.5">26</text>
<text x="93.9" y="208.1">11</text>
<text x="121.9" y="208.1">22AMP2_BSTAN</text>
<text x="121.9" y="205.6">23AMP2_P</text>
<text x="121.9" y="208.1">22</text>
<text x="121.9" y="205.6">23</text>
<text x="93.9" y="210.7">10</text>
<text x="94.5" y="215.8">6</text>
<text x="121.9" y="215.8">17AMP2_N</text>
<text x="121.9" y="213.2">18AMP2_BSTBP</text>
<text x="121.9" y="215.8">17</text>
<text x="121.9" y="213.2">18</text>
<text x="94.5" y="218.3">7</text>
<text x="94.5" y="220.8">8</text>
<text x="121.9" y="220.8">20AMP2_N</text>
<text x="121.9" y="220.8">20</text>
<text x="94.5" y="223.4">9</text>
<text x="121.9" y="223.4">21AMP2_BSTBN</text>
<text x="121.9" y="223.4">21</text>
<text x="121.9" y="231">13AMP2_AVDD</text>
<text x="121.9" y="231">13</text>
<text x="122.5" y="228.5">4 AMP2_VRDIG</text>
<text x="122.5" y="228.5">4</text>
<text x="106.5" y="240.8" transform="rotate(-90 106.5 240.8)">1</text>
<text x="109.1" y="241.4" transform="rotate(-90 109.1 241.4)">14</text>
<text x="111.6" y="241.4" transform="rotate(-90 111.6 241.4)">19</text>
<text x="114.2" y="241.4" transform="rotate(-90 114.2 241.4)">29</text>
</g>
</svg>
